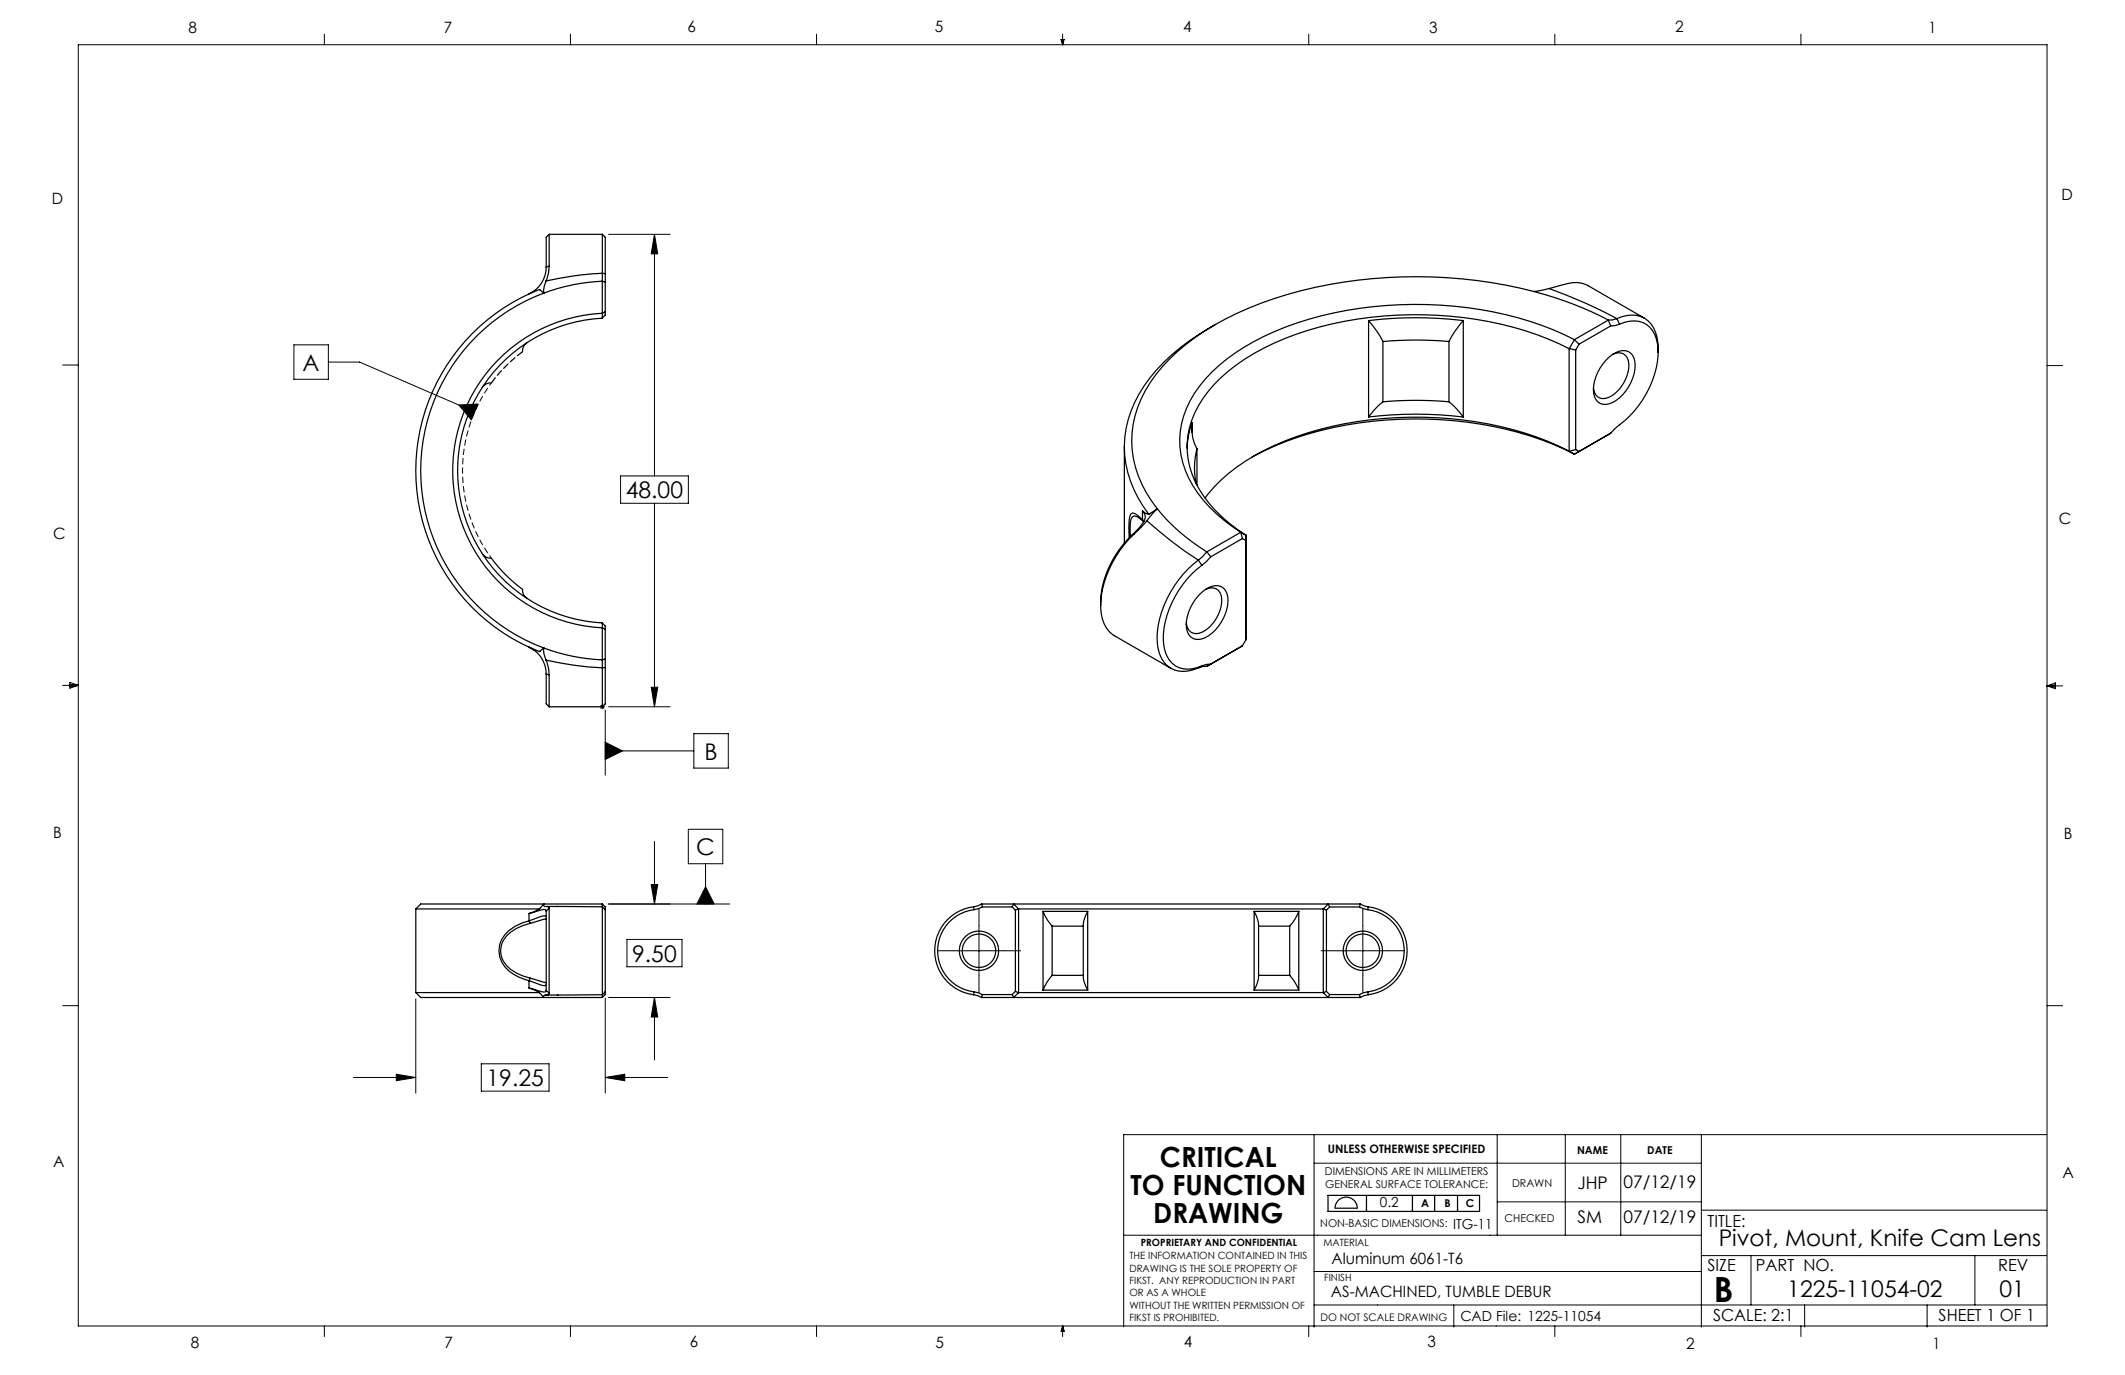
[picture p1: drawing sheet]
<svg xmlns="http://www.w3.org/2000/svg" width="432mm" height="279mm" viewBox="0 0 432 279" stroke-linecap="round" stroke-linejoin="round" font-family="sans-serif">
<g fill="none" stroke="#000" stroke-width=".25">
<path d="M110.5 59.6l-.9-.8a39.5 39.5 0 0 0-25.1 36.8 39.5 39.5 0 0 0 25.1 36.8l.9-.7M110.5 59.6a38.5 38.5 0 0 0-25 36 38.5 38.5 0 0 0 25 36.1M111 57.1l-.4 .9-.1 1.6M111 54.3a6 6 0 0 1-3.5 5.4M111.6 54.1l-.1 1.3-.5 1.7M111.6 47.6v6.5M111.6 47.6l-.6 .6v6.1M111.6 47.6h10.8M111.6 54.1l-.6 .2M122.4 57.2a38.5 38.5 0 0 0-11.9 2.4M122.4 57.2h.1M122.4 57.2l.6 .1"/>
<path d="M122.4 57.2v7.4M122.4 55.5a62.6 62.6 0 0 0-11.4 1.6M122.4 55.5v1.7M122.4 47.6v7.9M122.4 47.6l.6 .6v7.4M122.4 55.5l.6 .1M123 55.6v1.7M123 57.3v6.7l-.6 .6M311.7 59.2a95.5 95.5 0 0 0-55.4 2.4 49.8 49.8 0 0 0-20.1 12.9 22 22 0 0 0-5.9 18.8 23.6 23.6 0 0 0 4.9 10.1M311.7 59.2a70.8 70.8 0 0 1 15.1 5.8M314.8 58.6l-3.1 .6M314.8 58.6a101.4 101.4 0 0 1 13.7 6.1"/>
<path d="M314.8 58.6l.5-.1a12.9 12.9 0 0 1 6.2-.9l1.2 .4 11.4 6.7M99.8 77.8a2 2 0 0 0-1.8 .9M107.1 69.6a2 2 0 0 0-.9 1.9M122.4 64.7a31 31 0 0 0-29.4 30.9 31 31 0 0 0 29.4 31M122.4 63.7a32 32 0 0 0-30.4 31.9 32 32 0 0 0 30.4 32M122.4 63.7h.1M122.4 64.6v.1M123 63.4l-.6 .3M246.9 66a39.3 39.3 0 0 0-15.5 14.1 20.9 20.9 0 0 0 .9 22.8l1.2 1.6M278.1 65.1a79.9 79.9 0 0 1 19.2 0M278.1 65.1v.1a19.4 19.4 0 0 1 2.9 4.2M278.1 65.1v19.6"/>
<path d="M281 69.4a77.7 77.7 0 0 1 13.4 0M281 69.4v12.2M294.4 69.4v12.2M297.3 65.1v.1a19.5 19.5 0 0 0-2.9 4.2M297.3 65.1v19.6M318.9 70.9a71.1 71.1 0 0 0-37.8-6.7 61.9 61.9 0 0 0-28.1 8.8 26.2 26.2 0 0 0-10.8 12.4 16.8 16.8 0 0 0 3.5 16.9 31.2 31.2 0 0 0 7.5 6.5M318.9 70.9v20.8M318.9 70.8v.1M318.9 70.8l1.3 .3M319.9 69a73 73 0 0 0-38.2-6.9 65.4 65.4 0 0 0-28.9 8.4 28.6 28.6 0 0 0-11.7 12.5 17 17 0 0 0 2.2 17.1 31.4 31.4 0 0 0 8.8 8.1M319.9 69h.1M319.9 69l-1 1.8"/>
<path d="M319.9 69l1 .9M320.2 71.1v20.3M320.9 69.9l-.7 1.2M326.3 73.2a4.9 4.9 0 0 1 4-1.9 2.67 2.67 0 0 1 2 3 9 9 0 0 1-5.3 7.8 2.33 2.33 0 0 1-3.2-2.2 8.9 8.9 0 0 1 2.5-6.7zM326.8 65l-6.9 4M326.8 65l.5 1.2M326.8 65h.1M327.3 66.2l-6.4 3.7M327.7 72a2.1 2.1 0 0 1 2.2-.1 2.1 2.1 0 0 1 1.1 2 7.5 7.5 0 0 1-4.7 7 2.03 2.03 0 0 1-2.5-2.1M328.5 64.7l-.9 .3h-.8M328.5 64.7a5.4 5.4 0 0 1 7.5 1.9 10.1 10.1 0 0 1 .9 5M328.5 64.7l.6 1.2"/>
<path d="M329.1 65.9a5 5 0 0 1 7.1 2 12.6 12.6 0 0 1-.5 9.5 21.1 21.1 0 0 1-7.5 9.7l-.9 .9-7.4 4.3M329.1 65.9l-.9 .3h-.9M228.5 90.8v19.5M242.2 85.9a9 9 0 0 0 1 5.3M242.2 85.9a16.1 16.1 0 0 0-1 5.2M242.2 85.9v1.9M243.2 91.2a15.1 15.1 0 0 0-.1 7.1M243.2 91.2v7.4M278.1 84.7a80 80 0 0 1 19.2 0M281 81.6a77.7 77.7 0 0 1 13.4 0M281 81.6a14.6 14.6 0 0 0-2.9 3.1M294.4 81.6a14.6 14.6 0 0 1 2.9 3.1"/>
<path d="M318.9 91.7a71.1 71.1 0 0 0-37.8-6.7 61.9 61.9 0 0 0-28.1 8.8 30.3 30.3 0 0 0-8.1 7.4M318.9 91.7h.1M318.9 91.7l1 .6M319.9 92.3a73 73 0 0 0-38.2-7 66.5 66.5 0 0 0-27.4 7.6M319.9 92.3h.1M320.2 91.4l-1.3 .3M320.2 91.4l.7 .3-1 .6M98 112.5a2 2 0 0 0 1.8 .9 30 30 0 0 0 6.4 6.4 2 2 0 0 0 .9 1.8M230.1 108.7a19.7 19.7 0 0 0-6.4 14.3M230.5 108.4a21.1 21.1 0 0 0-6.8 15.2 6.5 6.5 0 0 0 2.7 5.6l11.5 6.6M230.5 108.4l-.4 .3M232.2 103.8l.2 .3a1.79 1.79 0 0 1-.3 2.3l-2 2.3"/>
<path d="M232.2 103.8l.6 .5 .7 .2M232.2 105.6l.2 .3M232.2 105.6l-1.5-1.2-.6-.2a1.85 1.85 0 0 0-.7 1.7l.1 3.4M232.2 105.6l.2 .4M232.2 103.8v1.8M232.4 106l-1.3-1-.6-.2a1.44 1.44 0 0 0-.8 1.5v2.8M233 105.8l-2.5 2.6M233 105.8a80 80 0 0 0 10.5 8M235.2 103.4l-2.2 2.4M235.2 103.4a39.3 39.3 0 0 0 10 8.7M235.2 103.4l-1.7 1.1M243.5 113.8a21.4 21.4 0 0 0-8.4 15.8 7 7 0 0 0 2.8 6.2 6.1 6.1 0 0 0 5.6-.1"/>
<path d="M243.5 113.8l.7 1.1M244.2 114.9a19.8 19.8 0 0 0-7.8 15.3 5.9 5.9 0 0 0 3.1 5.5 5.9 5.9 0 0 0 4.7-.4M245 119.8a2.1 2.1 0 0 1 2.2-.1 2.1 2.1 0 0 1 1 2 7.5 7.5 0 0 1-4.7 7 2.03 2.03 0 0 1-2.4-2.2M245.2 112.1l-1.7 1.7M245.2 112.1h.1M245.2 112.1l.8 1M246 113.1l-1.8 1.8M252.1 108.2l-6.9 3.9M252.1 108.2h.1M252.1 108.2l.4 1.2M252.1 108.2l1.1 .6M252.5 109.4l-6.5 3.7"/>
<path d="M252.5 109.4l.6 .4M253.1 109.8v20.3M253.2 108.8l-.1 1M253.2 108.8h.1M253.2 108.8l-.1 21.3M108.5 132.1l-1-.6a6 6 0 0 1 3.5 5.5M110.5 131.7a4.3 4.3 0 0 0 .5 2.4M110.5 131.7a38.5 38.5 0 0 0 11.9 2.4M111 134.1a65 65 0 0 0 11.4 1.6M111 134.1l.5 1.7 .1 1.3M111 137v6l.6 .6M111 137l.6 .1"/>
<path d="M111.6 137.1v6.5M122.4 126.6h.1M122.4 134.1v1.6M122.4 134.1h.1M122.4 135.7v7.9M122.4 127.6h.1M122.4 127.6l.6 .3M122.4 126.6v7.5M122.4 126.6l.6 .6v6.7M123 133.9v1.7M123 135.6v7.4l-.6 .6M123 133.9l-.6 .2"/>
<path d="M123 135.6l-.6 .1M243.6 121a4.9 4.9 0 0 1 4-2 2.67 2.67 0 0 1 1.9 3 9 9 0 0 1-5.3 7.8 2.33 2.33 0 0 1-3.1-2.1 8.9 8.9 0 0 1 2.5-6.7zM244.2 135.3l.9-.3 .9-.1-.8 .5M244.2 135.3l-.7 .4M245.2 135.4h-.8l-.9 .3M252.1 131.4h.1M252.5 131.2l-7.3 4.2M252.5 131.2l-.4 .2M253.1 130.1l-.6 1.1M111.6 143.6h10.8M84.5 184.7h25.1M84.5 184.7v17"/>
<path d="M107.5 187.1l.2 .5M107.5 199.3l2.2 .8a1.25 1.25 0 0 0 1.2 .1M107.5 187.1a7.7 7.7 0 0 0-5.8 4.3 5.3 5.3 0 0 0 2.7 6.6l1 .5 2.1 .8M107.5 185.6v1.5M107.5 199.3v1.5M107.7 198.8l3.3 .9M107.7 187.6a8.6 8.6 0 0 0-5.4 3.5 4.5 4.5 0 0 0 1.5 5.9l1.2 .8 2.7 1M107.7 198.8l-.2 .5M109.6 184.7l-2.1 .9M110.5 183.7l-.9 1M110.5 183.7v.4l.3 .1M110.5 183.7h11.9"/>
<path d="M110.5 183.7h-25l-1 1M110.9 184.2l.6 .1 .1 .3M110.9 186.2a3.5 3.5 0 0 0-2.4 .6l-1 .3M111 185.1v16.2M111 186.7l-3.3 .9M111 185.1l-.1-.2-.5-.1-2.9 .8M111.1 184.2h2.2M111.6 184.6v17.2M111.6 184.6l-.6 .5M113.3 184.2l9.1 .1M113.3 184.2h-.2M122.4 183.7v.6"/>
<path d="M122.4 183.7h.1M122.4 183.7l.6 .6v.6M122.4 184.3v17.8M122.4 184.3l.6 .6M123 184.9v16.6M197.8 184.3a9 9 0 0 0-7.9 8.9 9 9 0 0 0 7.9 8.9M197.8 184.3l.1 .6M197.9 184.9a8.4 8.4 0 0 0-7.4 8.3 8.4 8.4 0 0 0 7.4 8.3M199.5 183.7l.1 .6M199.6 184.3l-1.7 .6M199.6 184.3h6.1M205.7 184.3l.6 .6"/>
<path d="M206 183.7h-6.5l-1.7 .6M206 183.7h63.9M206 183.7h.1M206 183.7l-.3 .6M206 183.7l1 1M206.3 184.9v16.6M207 184.7l-.7 .2M207 184.7h.1M207 184.7h61.9M207 184.7v17M211.9 185.2h9.1M211.9 185.2h.1a9.7 9.7 0 0 0 1.8 3"/>
<path d="M211.9 185.2v16M213.8 188.2h6.3M213.8 198.2a9.6 9.6 0 0 0-1.9 3M213.8 198.2h6.3M213.8 188.2v10M220.1 198.2a5.7 5.7 0 0 0 .9 3M220.1 188.2v10M221 185.2a5.7 5.7 0 0 0-.9 3M221 185.2v16M254.8 185.2h9.1M254.8 185.2h.1a5.7 5.7 0 0 1 .8 3M254.8 185.2v16"/>
<path d="M255.7 198.2h6.4M255.7 198.2a5.7 5.7 0 0 1-.9 3M255.7 188.2h6.4M255.7 188.2v10M262.1 198.2a9.7 9.7 0 0 1 1.8 3M262.1 188.2v10M263.9 185.2a9.7 9.7 0 0 1-1.8 3M263.9 185.2v16M268.9 184.7v17M268.9 184.7l.6 .2M268.9 184.7h.1M269.5 184.9v16.6"/>
<path d="M269.9 183.7l.3 .6M269.9 183.7l-1 1M269.9 183.7h6.5M269.9 183.7h.1M270.2 184.3h6M270.2 184.3l-.7 .6M276.2 184.3l1.7 .6M276.4 183.7l-.2 .6M276.4 183.7l1.6 .6M277.9 184.9a8.4 8.4 0 0 1 7.4 8.3 8.4 8.4 0 0 1-7.4 8.3M278 184.3a9 9 0 0 1 7.9 8.9 9 9 0 0 1-7.9 8.9M278 184.3l-.1 .6"/>
<path d="M84.5 201.7h25.1M84.5 201.7l1 1h25M107.5 200.8l2.1 .9M107.5 200.8l2 .6a1.58 1.58 0 0 0 1.4 .1l.1-.2M109.6 201.7l.9 1M110.5 202.7h11.9M110.8 202.2l-.3 .2v.3M111 201.3l.6 .5M111.1 202.2h2.2M111.6 201.8l-.1 .3-.6 .1M113.2 202.2h.1M122.4 202.7h.1"/>
<path d="M122.4 202.1v.6M122.4 202.1l-9.1 .1M123 201.5v.6l-.6 .6M123 201.5l-.6 .6M197.8 202.1l1.7 .6h6.5M197.9 201.5l1.7 .6M197.9 201.5l-.1 .6M199.6 202.1h6.1M199.6 202.1l-.1 .6M205.7 202.1l.3 .6M206 202.7h63.9M206 202.7h.1"/>
<path d="M206.3 201.5l.7 .2M206.3 201.5l-.6 .6M207 201.7l-1 1M207 201.7h61.9M207 201.7h.1M211.9 201.2h9.1M254.8 201.2h9.1M268.9 201.7h.1M268.9 201.7l1 1M269.5 201.5l-.6 .2M269.5 201.5l.7 .6M269.9 202.7h.1"/>
<path d="M269.9 202.7h6.5M270.2 202.1l-.3 .6M270.2 202.1h6M276.2 202.1l.2 .6M277.9 201.5l-1.7 .6M277.9 201.5l.1 .6M278 202.1l-1.6 .6M269.9 242.9h30.7v3.3h-30.7zM271.9 244a2.26 2.26 0 0 1 2.5-.6 2.26 2.26 0 0 1 1.4 2.1h-4.5a2.26 2.26 0 0 1 .6-1.5zM277.7 242.9v3.3M287 242.9v3.3M291.5 242.9v3.3"/>
<path d="M296.2 242.9v3.3"/>
<circle cx="198.9" cy="193.2" r="3.4"/>
<circle cx="198.9" cy="193.2" r="4"/>
<circle cx="276.9" cy="193.2" r="3.4"/>
<circle cx="276.9" cy="193.2" r="4"/>
</g>
<g fill="none" stroke="#000" stroke-width=".2">
<path d="M15.9 9.1h400.1v260.3h-400.1zM65.9 6.9v2.2M115.9 6.9v2.2M165.9 6.9v2.2M215.6 8h.6l-.3 1.1zM215.7 8l.2 1.1M215.9 6.9v2.2M216 8l-.1 1.1M265.9 6.9v2.2M315.9 6.9v2.2M365.9 6.9v2.2M123.7 47.6h12.5"/>
<path d="M133 47.6v49.1M133 47.6l.6 4h-1.3zM12.7 74.2h3.2M59.7 70.1h7v7h-7zM66.7 73.6h6.4l23.4 10.1M416 74.3h3.1M93.2 82.3l4-.2-1.4 3.2zM126.1 96.7h13.8v5.6h-13.8zM133 102.3v41.3M12.7 139.3h3.2M14.2 139l1.7 .3M14.2 138.7l1.7 .6-1.7 .5z"/>
<path d="M15.9 139.3l-1.7 .2M132.3 139.7h1.3l-.6 3.9zM416 139.4h3.1M416 139.4l1.7-.6v1.1zM416 139.4l1.7 .2M417.7 139.1l-1.7 .3M121.9 143.6h1M122 143.3l.7 .7M122.4 143.1v1M122.7 143.3l-.7 .7M123 150.8l3.5 1.8-3.5 1.7zM123 152.6h18"/>
<path d="M123 144.3v13.2M123.7 143.6h12.5M141 149.1h7v7h-7zM132.3 179.7h1.3l-.6 4zM133 171v12.7M139.9 168.5h7v7h-7zM143.4 175.5v8.2M123.7 183.7h24.6M127.4 190.9h11.2v5.5h-11.2zM143.4 180.2l1.7 3.5h-3.5zM193.9 193.2h10.1M198.9 188.1v10.2"/>
<path d="M271.9 193.2h10.1M276.9 188.1v10.2M12.7 204.4h3.2M71.8 218.9h12.7M80.5 218.3l4 .6-4 .7zM84.5 203v19.1M97.8 216.2h13.8v5.5h-13.8zM123 218.9l3.9-.6v1.3zM123 202.8v19.3M123 218.9h12.7M123.7 202.7h12.5M133 202.7l.6 4h-1.3z"/>
<path d="M133 202.7v12.7M416 204.4h3.1M267 230.6v39.1M267 236.4h78.7M304.2 230.6v20.4M318.1 230.6v20.4M329.3 230.6v20.4M345.7 230.6v39.1M415.8 230.6h-187.5v39M228.3 251h117.5M267 258.4h78.7M304.2 244.2h41.5"/>
<path d="M345.7 255.1h70.1M345.7 245.9h70.1M355.8 255.1v10.1M401.3 255.1v10.1M65.9 269.4v2.2M115.9 269.4v2.2M165.9 269.4v2.2M215.9 269.4v2.2M215.9 269.4l.4 1.1h-.7zM215.9 269.4l.2 1.1M215.9 269.4l-.1 1.1M265.9 269.4v2.2"/>
<path d="M267 265.2h148.8M295.4 265.2v4.5M304 269.4v.1M315.9 269.4v2.2M365.9 269.4v2.2M366.7 265.2v4.5M391.6 265.2v4.5"/>
</g>
<path d="M99.8 77.8a30 30 0 0 0 0 35.6" fill="none" stroke="#000" stroke-width=".2" stroke-dasharray="1.3 .6" stroke-dashoffset=".6" stroke-linecap="butt"/>
<path d="M193.9 193.2h-3.4M198.9 188.1v-3.4M198.9 198.3v3.4M204 193.2h3.4M271.9 193.2h-3.4M276.9 188.1v-3.4M276.9 198.3v3.4M282 193.2h3.4" fill="none" stroke="#000" stroke-width=".2" stroke-dasharray="15.2 1.3 1.3 1.3"/>
<g fill="#000">
<path d="M132.3 139.7h1.3l-.6 3.9zM133 47.6l.6 4h-1.3z"/>
<path d="M143.4 180.2l1.7 3.5h-3.5zM93.2 82.3l4-.2-1.4 3.2zM123 150.8l3.5 1.8-3.5 1.7z"/>
<path d="M80.5 218.3l4 .6-4 .7zM123 218.9l3.9-.6v1.3zM132.3 179.7h1.3l-.6 4zM133 202.7l.6 4h-1.3z"/>
</g>
<path d="M99.8 77.8a30 30 0 0 1 6.4-6.3" fill="none" stroke="#000" stroke-width=".25" stroke-dasharray="1.3 .6"/>
<text font-size="7.1" x="348.2" y="264.6">B</text>
<g font-size="5.6">
<text x="235.7" y="237.2">CRITICAL</text>
<text x="229.7" y="242.8">TO FUNCTION</text>
<text x="234.3" y="248.5">DRAWING</text>
</g>
<g font-size="4.7">
<text x="61.5" y="75.3">A</text>
<text x="127.2" y="101.3">48.00</text>
<text x="143.1" y="154.3">B</text>
<text x="141.5" y="173.8">C</text>
<text x="128.5" y="195.4">9.50</text>
<text x="98.9" y="220.7">19.25</text>
<text x="349.2" y="253.2">Pivot, Mount, Knife Cam Lens</text>
<text x="363.2" y="263.5">1225-11054-02</text>
<text x="406.3" y="263.5">01</text>
</g>
<g font-size="3.5">
<text x="320.5" y="241.6">JHP</text>
<text x="329.9" y="241.5">07/12/19</text>
<text x="320.5" y="248.6">SM</text>
<text x="329.9" y="248.5">07/12/19</text>
</g>
<g font-size="3.4">
<text x="347" y="249.4">TITLE:</text>
<text x="347" y="258.2">SIZE</text>
<text x="356.8" y="258.2">PART NO.</text>
<text x="406" y="258.2">REV</text>
<text x="348.1" y="268.5">SCALE: 2:1</text>
<text x="393.9" y="268.5">SHEET 1 OF 1</text>
</g>
<g font-size="3.2">
<text x="38.3" y="6.7">8</text>
<text x="90.2" y="6.7">7</text>
<text x="139.7" y="6.5">6</text>
<text x="190" y="6.5">5</text>
<text x="240.4" y="6.6">4</text>
<text x="290.4" y="6.7">3</text>
<text x="340.4" y="6.5">2</text>
<text x="391.9" y="6.7">1</text>
<text x="10.6" y="41.4">D</text>
<text x="418.9" y="40.7">D</text>
<text x="418.4" y="106.4">C</text>
<text x="10.8" y="109.5">C</text>
<text x="10.8" y="170.2">B</text>
<text x="419.4" y="170.6">B</text>
<text x="10.8" y="237.2">A</text>
<text x="419.1" y="239.3">A</text>
<text x="270.6" y="256.8">Aluminum 6061-T6</text>
<text x="270.4" y="263.5">AS-MACHINED, TUMBLE DEBUR</text>
<text x="38.8" y="273.8">8</text>
<text x="90.4" y="273.8">7</text>
<text x="140.2" y="273.8">6</text>
<text x="190.1" y="273.9">5</text>
<text x="240.5" y="273.8">4</text>
<text x="290" y="273.8">3</text>
<text x="342.6" y="274.1">2</text>
<text x="392.7" y="274.1">1</text>
</g>
<g font-size="2.8">
<text x="280.4" y="245.3">0.2</text>
<text x="295.3" y="249.6">ITG-11</text>
<text x="296.7" y="268.5">CAD File: 1225-11054</text>
</g>
<text font-size="2.4" x="269.8" y="234.2">UNLESS OTHERWISE SPECIFIED</text>
<g font-size="2.2">
<text x="269.2" y="238.8">DIMENSIONS ARE IN MILLIMETERS</text>
<text x="320.4" y="234.5">NAME</text>
<text x="334.7" y="234.5">DATE</text>
<text x="269.3" y="241.4">GENERAL SURFACE TOLERANCE:</text>
<text x="288.8" y="245.3">A</text>
<text x="293.5" y="245.3">B</text>
<text x="297.8" y="245.3">C</text>
<text x="307.2" y="241.2">DRAWN</text>
<text x="268.3" y="249.4">NON-BASIC DIMENSIONS:</text>
<text x="305.7" y="248.3">CHECKED</text>
</g>
<text font-size="2.1" x="268.3" y="268.5">DO NOT SCALE DRAWING</text>
<g font-size="2">
<text x="229.5" y="255.9">THE INFORMATION CONTAINED IN THIS</text>
<text x="231.8" y="253.1">PROPRIETARY AND CONFIDENTIAL</text>
<text x="268.9" y="253.1">MATERIAL</text>
<text x="229.5" y="258.4">DRAWING IS THE SOLE PROPERTY OF</text>
<text x="229.5" y="260.9">FIKST. ANY REPRODUCTION IN PART</text>
<text x="229.5" y="263.4">OR AS A WHOLE</text>
<text x="269.1" y="260.3">FINISH</text>
<text x="229.5" y="266">WITHOUT THE WRITTEN PERMISSION OF</text>
<text x="229.5" y="268.5">FIKST IS PROHIBITED.</text>
</g>
</svg>
